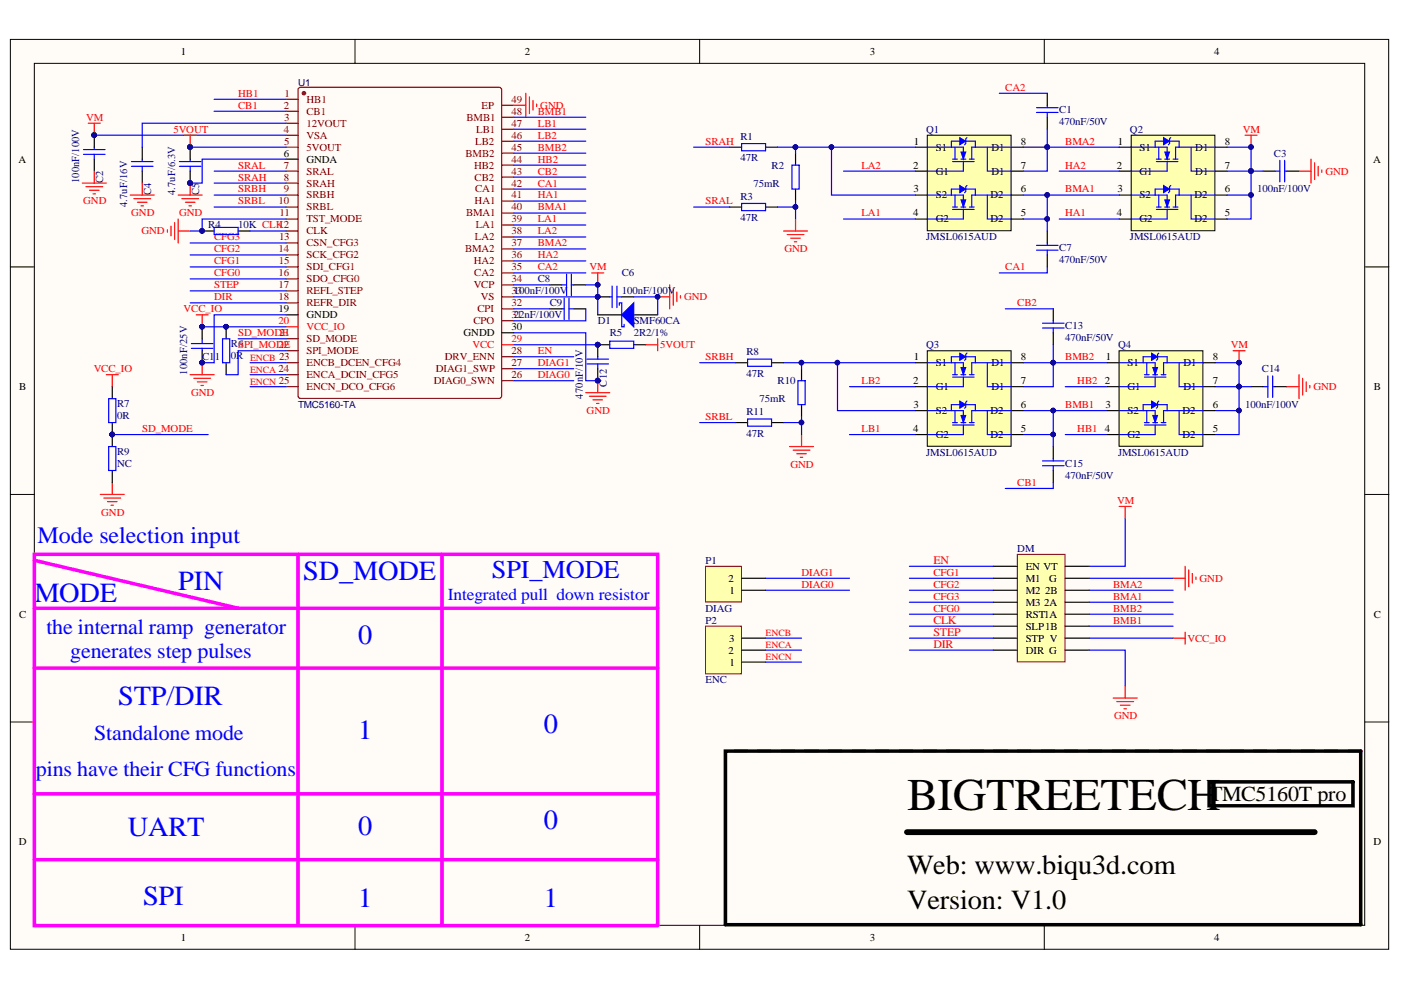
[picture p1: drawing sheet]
<svg xmlns="http://www.w3.org/2000/svg" width="297mm" height="210mm" viewBox="0 0 297 210" stroke-linecap="round" stroke-linejoin="round" font-family="sans-serif">
<g fill="#fffcf8" stroke="#000" stroke-width=".21">
<path d="M2.2 8.4h292.2v192.9h-292.2z"/>
<path d="M7.3 13.4h282v182.8h-282z"/>
</g>
<path d="M75.3 8.4v5M148.3 8.4v5M221.4 8.4v5M2.2 56.6h5.1M289.4 56.6h5.1M2.2 104.8h5.1M289.4 104.8h5.1M2.2 153.1h5.1M289.4 153.1h5.1M75.3 196.2v5.1M148.3 196.2v5.1M221.4 196.2v5.1" fill="none" stroke="#000" stroke-width=".21"/>
<g fill="none" stroke="#00f" stroke-width=".25">
<path d="M211.9 19.8h10.1M17.7 32.7h4.6M17.7 31.7h4.6M20 31.2v.5M20 32.7v1M20 28.7h40.7M27.9 35.3h4.5M27.9 34.3h4.5M30.2 33.7v.6M30.2 35.3v1M38 35.3h4.6M38 34.3h4.6"/>
<path d="M40.3 33.7v.6M40.3 35.3v1M40.3 31.2h20.4M45.4 23.6h15.3M45.4 21h15.3M45.4 38.8h15.3M45.4 36.3h15.3M60.7 26.1h-30.5v5.1M60.7 33.7h-17.8v5.1h-2.6M108.9 37.6h15.3M108.9 35h15.3M108.9 32.5h15.3"/>
<path d="M108.9 29.9h15.3M108.9 27.4h15.3M108.9 24.9h15.3M147.1 31.2h7.6M157.2 30.4h5.1v1.6h-5.1zM164.9 31.2h3.8v1.3M167.9 35h1.5v5.1h-1.5zM168.7 31.2h7.6M178.8 36.3h15.3M194.1 31.2h-17.8v10.2h17.8M219.8 23.8h4.5M219.8 22.8h4.5"/>
<path d="M222 31.2v5.1h-5M222 27.4v3.8h15.3M222 22.3v.5M222 23.8v1.1M224.6 36.3h12.7M260.2 31.2h5.1v5.1h-5.1M267.8 36.3h-2.5v5.1h-5.1M270.3 36.3h1M271.3 34v4.6M272.4 36.3h.5M272.4 34v4.6M40.3 56.6h20.4"/>
<path d="M40.3 59.1h20.4M40.3 51.5h20.4M40.3 54.1h20.4M45.4 48.2h5.1v1.5h-5.1zM45.4 43.9h15.3M45.4 41.4h15.3M53 49h7.7M60.7 46.4h-17.8v2.6h-2.6M108.9 57.9h15.3M108.9 55.3h15.3M108.9 52.8h15.3M108.9 50.2h15.3"/>
<path d="M108.9 47.7h15.3M108.9 45.2h15.3M108.9 42.6h15.3M108.9 40.1h15.3M120.1 58.1v4.6M121.1 58.1v4.6M147.1 43.9h7.6M157.2 43.1h5.1v1.6h-5.1zM164.9 43.9h3.8M168.7 42.6v3.8M178.8 46.4h15.3M217 41.4h20.3"/>
<path d="M217 46.4h5M219.8 53h4.5M219.8 52h4.5M222 56.6v1.3h-10.1M222 41.4v7.6M222 51.5v.5M222 53v1.1M224.6 46.4h12.7M265.3 41.4v5h-5.1M40.3 61.7h20.4M40.3 64.2h20.4M40.6 72.8h4.6"/>
<path d="M40.6 73.9h4.6M42.9 69.3h17.8M42.9 71.8v1M42.9 73.9v.5M47.2 71.8h1.5v5.1h-1.5zM50.5 71.8h10.2M60.7 66.8h-15.3v10.1h-2.5M60.7 74.4h-10.2v5h-2.6M108.9 70.6h15.3v10.1h2.5M108.9 60.4h7.7M108.9 65.5h7.7M108.9 73.1h17.8"/>
<path d="M108.9 75.6h12.8M108.9 78.2h12.8M119.1 60.4h1M119.1 65.5h.5M119.6 63.2v4.6M120.6 63.2v4.6M120.6 65.5h1.1M121.1 60.4h.6M124.2 60.4h2.5v2.5h-17.8M124.2 65.5v2.5h-15.3M124.4 77.2h4.6M124.4 76.1h4.6"/>
<path d="M126.7 62.9v3.9M126.7 75.6v.5M126.7 77.2v1M129.3 72.3h5.1v1.6h-5.1zM129.3 62.9h.5M129.8 60.7v4.5M130.8 60.7v4.5M130.8 62.9h1M148.3 76.9h7.7M158.5 76.1h5.1v1.6h-5.1zM166.1 76.9h3.8v1.3M169.9 76.9h7.7"/>
<path d="M194.1 76.9h-16.5v10.2h16.5M213.1 65.5h10.2M217 76.9h6.3v5.1h-6.3M221 69.5h4.6M221 68.5h4.6M223.3 73.1v3.8h11.5M223.3 68v.5M223.3 69.5v1.1M257.6 76.9h5.1v5.1h-5.1M268.8 79.7v4.6M269.8 79.7v4.6M23.8 92.1h20.3"/>
<path d="M148.3 89.6h7.7M158.5 88.8h5.1v1.6h-5.1zM166.1 89.6h3.8M169.2 80.7h1.5v5.1h-1.5zM180.1 92.1h14M180.1 82h14M217 87.1h17.8M217 92.1h6.3M221 98.7h4.6M221 97.7h4.6M223.3 87.1v7.6M223.3 97.2v.5"/>
<path d="M223.3 98.7v1.1M225.9 92.1h8.9M225.9 82h8.9M262.7 87.1v5h-5.1M265.3 82h-2.6v5.1h-5.1M267.8 82h1M269.8 82h.5M223.3 102.3v1.3h-10.2"/>
</g>
<g fill="#000080" stroke="#000080" stroke-width=".21">
<circle cx="23.8" cy="92.1" r=".48"/>
<circle cx="42.8" cy="69.3" r=".48"/>
<circle cx="42.8" cy="76.9" r=".48"/>
<circle cx="20" cy="28.6" r=".48"/>
<circle cx="40.3" cy="38.8" r=".49"/>
<circle cx="40.3" cy="31.2" r=".49"/>
<circle cx="126.7" cy="73.1" r=".48"/>
<circle cx="126.7" cy="80.7" r=".48"/>
<circle cx="139.4" cy="62.9" r=".48"/>
<circle cx="126.7" cy="60.4" r=".48"/>
<circle cx="47.9" cy="69.3" r=".48"/>
<circle cx="126.7" cy="62.9" r=".48"/>
<circle cx="42.8" cy="49" r=".48"/>
<circle cx="265.2" cy="31.2" r=".48"/>
<circle cx="265.2" cy="36.3" r=".48"/>
<circle cx="168.6" cy="31.2" r=".49"/>
<circle cx="168.6" cy="43.9" r=".49"/>
<circle cx="176.3" cy="31.2" r=".48"/>
<circle cx="265.2" cy="41.3" r=".48"/>
<circle cx="222" cy="31.2" r=".48"/>
<circle cx="222" cy="46.4" r=".48"/>
<circle cx="222" cy="41.3" r=".48"/>
<circle cx="262.7" cy="76.9" r=".48"/>
<circle cx="262.7" cy="82" r=".48"/>
<circle cx="262.7" cy="87" r=".48"/>
<circle cx="223.3" cy="76.9" r=".48"/>
<circle cx="169.9" cy="76.9" r=".48"/>
<circle cx="169.9" cy="89.6" r=".48"/>
<circle cx="177.5" cy="76.9" r=".48"/>
<circle cx="223.3" cy="92.1" r=".48"/>
<circle cx="223.3" cy="87" r=".48"/>
</g>
<g fill="none" stroke="#f00" stroke-width=".25">
<path d="M111.5 19.8v5.1M17.4 38.8h5.1M18.2 39.6h3.6M20 36.3v2.5M30.2 38.8v2.6M39.1 28.7h2.5M40.3 28.7v2.5M40.3 38.8v2.6M108.9 22.3h2.6M112.2 20.5v3.6M113 21.3v2M113.8 22.1v.5"/>
<path d="M264 28.7h2.5M265.3 28.7v2.5M275.4 36.3h2.6M278 33.7v5.1M278.7 34.5v3.6M279.5 35.3v2M280.2 36v.5M19 40.3h2M19.7 41.1h.5M27.6 41.4h5.1M28.4 42.1h3.5M29.1 42.9h2.1"/>
<path d="M29.9 43.6h.5M35.5 48.7v.5M36.3 48v2M37 47.2v3.6M37.8 41.4h5.1M37.8 46.4v5.1M37.8 49h2.5M38.5 42.1h3.6M39.3 42.9h2M40.1 43.6h.5M125.5 57.9h2.5M126.7 57.9v2.5"/>
<path d="M166.1 49h5.1M166.9 49.7h3.6M167.7 50.5h2M168.4 51.3h.5M168.7 46.4v2.6M22.5 79.4h2.6M23.8 79.4v2.6M40.3 79.4h5.1M41.6 66.8h2.5M42.9 66.8v2.5M42.9 76.9v2.5M60.7 69.3h2.5"/>
<path d="M106.4 73.1h2.5M136.9 73.1h2.5M139.4 62.9h2.6M139.4 71.8v2.6M142 60.4v5.1M142.7 61.2v3.5M143.5 61.9v2.1M144.3 62.7v.5M261.4 74.4h2.6M262.7 74.4v2.5M275.4 79.4v5.1M41.1 80.2h3.5"/>
<path d="M41.8 81h2.1M42.6 81.7h.5M124.2 83.3h5.1M125 84h3.5M125.7 84.8h2.1M126.5 85.5h.5M126.7 80.7v2.6M167.4 94.7h5.1M168.2 95.4h3.5M168.9 96.2h2.1M169.7 97h.5M169.9 92.1v2.6"/>
<path d="M272.9 82h2.5M276.2 80.2v3.6M276.9 81v2M277.7 81.7v.5M21.3 104.8h5M22 105.6h3.6M22.8 106.4h2M23.5 107.1h.6M23.8 102.3v2.5"/>
</g>
<g fill="none" stroke="#800" stroke-width=".25">
<path d="M63.3 18.8l.4-.3h42.1l.5 .3 .1 65.2-.3 .4-42.4 .1-.4-.3zM60.7 21h2.5M60.7 23.6h2.5M60.7 26.1h2.5M60.7 28.7h2.5M60.7 31.2h2.5M60.7 36.3h2.5M60.7 38.8h2.5M106.4 37.6h2.5M106.4 35h2.5M106.4 32.5h2.5M106.4 29.9h2.5"/>
<path d="M106.4 27.4h2.5M106.4 24.9h2.5M106.4 22.3h2.5M60.7 41.4h2.5M60.7 43.9h2.5M60.7 46.4h2.5M60.7 49h2.5M60.7 51.5h2.5M60.7 54.1h2.5M60.7 56.6h2.5M60.7 59.1h2.5M106.4 57.9h2.5"/>
<path d="M106.4 55.3h2.5M106.4 52.8h2.5M106.4 50.2h2.5M106.4 47.7h2.5M106.4 45.2h2.5M106.4 42.6h2.5M106.4 40.1h2.5M60.7 61.7h2.5M60.7 64.2h2.5M60.7 71.8h2.5M60.7 74.4h2.5M60.7 76.9h2.5"/>
<path d="M60.7 79.4h2.5M106.4 78.2h2.5M106.4 75.6h2.5M106.4 68h2.5M106.4 65.5h2.5M106.4 62.9h2.5M106.4 60.4h2.5M60.7 82h2.5M106.4 80.7h2.5"/>
</g>
<circle cx="64.4" cy="19.8" r=".36" fill="#800" stroke="#800" stroke-width=".25"/>
<g fill="none" stroke="#000" stroke-width=".25">
<path d="M222 19.8v2.5M20 28.7v2.5M20 33.7v2.6M30.2 31.2v2.5M30.2 36.3v2.5M40.3 31.2v2.5M40.3 36.3v2.5M60.7 33.7h2.5M154.7 31.2h2.5M162.3 31.2h2.6M168.7 32.5v2.5M222 24.9v2.5"/>
<path d="M267.8 36.3h2.5M272.9 36.3h2.5M42.9 49h2.5M50.5 49h2.5M154.7 43.9h2.5M162.3 43.9h2.6M168.7 40.1v2.5M222 49v2.5M222 54.1v2.5M42.9 69.3v2.5M42.9 74.4v2.5M47.9 69.3v2.5"/>
<path d="M47.9 76.9v2.5M60.7 66.8h2.5M106.4 70.6h2.5M116.6 60.4h2.5M116.6 65.5h2.5M121.7 60.4h2.5M121.7 65.5h2.5M126.7 78.2v2.5M126.7 62.9h2.6M129.3 73.1h-2.6v2.5M131.8 62.9h2.6M134.4 73.1h2.5"/>
<path d="M156 76.9h2.5M163.6 76.9h2.5M169.9 78.2v2.5M223.3 65.5v2.5M223.3 70.6v2.5M156 89.6h2.5M163.6 89.6h2.5M169.9 85.8v2.5M223.3 94.7v2.5M223.3 99.8v2.5M265.3 82h2.5M270.3 82h2.6"/>
</g>
<path d="M288.5 159.2h-134.7" fill="none" stroke="#f0f" stroke-width=".75" stroke-dasharray="2.5 2.5"/>
<path d="M153.8 159.2h134.7v36.9h-134.7zM256.4 165.8h30.5v5h-30.5z" fill="none" stroke="#000" stroke-width=".75"/>
<path d="M192.3 176.4h86.4" fill="none" stroke="#000" stroke-width="1.3"/>
<path d="M217 31.2h5M169.9 88.3v3.8" fill="none" stroke="#000080" stroke-width=".25"/>
<path d="M196.6 28.7h17.8v20.2h-17.8z" fill="#ffffb0" stroke="#000" stroke-width=".21"/>
<path d="M194.1 31.2h2.5M194.1 36.3h2.5M214.4 31.2h2.6M214.4 36.3h2.6M194.1 41.4h2.5M194.1 46.4h2.5M214.4 41.4h2.6M214.4 46.4h2.6" fill="none" stroke="#000" stroke-width=".25"/>
<path d="M201.7 31.2h2.6v2.5M202 34.3h4.5M202 33.7h1M202.5 31.2v2.5M203.7 33.7h1.1M204.3 34.3v2M205.5 33.7h1M206 31.2v2.5" fill="none" stroke="#00f" stroke-width=".25"/>
<path d="M203.7 32.2h1.1l-.5 1.5z" fill="#00f"/>
<path d="M203.7 32.2h1.1l-.5 1.5z" fill="none" stroke="#00f" stroke-width=".21"/>
<path d="M203.5 29.9h-1.8v1.3M204.8 29.9h2v1.3h-.8" fill="none" stroke="#00f" stroke-width=".25"/>
<path d="M203.5 29.2l1.3 .7-1.3 .8z" fill="#00f"/>
<path d="M203.5 29.2l1.3 .7-1.3 .8z" fill="none" stroke="#00f" stroke-width=".21"/>
<g fill="none" stroke="#00f" stroke-width=".25">
<path d="M196.6 31.2h5.1M196.6 36.3h7.7M205 29.2l-.2 .2v1l-.3 .3M206.8 31.2h7.6M209.3 31.2v5.1h5.1M201.7 41.4h2.6v2.5M202 44.4h4.5M202 43.9h1M202.5 41.4v2.5M203.7 43.9h1.1M204.3 44.4v2M205.5 43.9h1"/>
<path d="M206 41.4v2.5"/>
</g>
<path d="M203.7 42.4h1.1l-.5 1.5z" fill="#00f"/>
<path d="M203.7 42.4h1.1l-.5 1.5z" fill="none" stroke="#00f" stroke-width=".21"/>
<path d="M203.5 40.1h-1.8v1.3M204.8 40.1h2v1.3h-.8" fill="none" stroke="#00f" stroke-width=".25"/>
<path d="M203.5 39.3l1.3 .8-1.3 .8z" fill="#00f"/>
<path d="M203.5 39.3l1.3 .8-1.3 .8z" fill="none" stroke="#00f" stroke-width=".21"/>
<path d="M205 39.3l-.2 .3v1l-.3 .3M196.6 41.4h5.1M196.6 46.4h7.7M206.8 41.4h7.6M209.3 41.4v5h5.1" fill="none" stroke="#00f" stroke-width=".25"/>
<path d="M239.8 28.7h17.8v20.2h-17.8z" fill="#ffffb0" stroke="#000" stroke-width=".21"/>
<path d="M237.3 31.2h2.5M237.3 36.3h2.5M257.6 31.2h2.6M257.6 36.3h2.6M237.3 41.4h2.5M237.3 46.4h2.5M257.6 41.4h2.6M257.6 46.4h2.6" fill="none" stroke="#000" stroke-width=".25"/>
<path d="M244.9 31.2h2.6v2.5M245.2 34.3h4.5M245.2 33.7h1M245.7 31.2v2.5M247 33.7h1M247.5 34.3v2M248.7 33.7h1M249.2 31.2v2.5" fill="none" stroke="#00f" stroke-width=".25"/>
<path d="M247 32.2h1l-.5 1.5z" fill="#00f"/>
<path d="M247 32.2h1l-.5 1.5z" fill="none" stroke="#00f" stroke-width=".21"/>
<path d="M246.7 29.9h-1.8v1.3M248 29.9h2v1.3h-.8" fill="none" stroke="#00f" stroke-width=".25"/>
<path d="M246.7 29.2l1.3 .7-1.3 .8z" fill="#00f"/>
<path d="M246.7 29.2l1.3 .7-1.3 .8z" fill="none" stroke="#00f" stroke-width=".21"/>
<g fill="none" stroke="#00f" stroke-width=".25">
<path d="M239.8 31.2h5.1M239.8 36.3h7.7M248.2 29.2l-.2 .2v1l-.3 .3M250 31.2h7.6M252.5 31.2v5.1h5.1M244.9 41.4h2.6v2.5M245.2 44.4h4.5M245.2 43.9h1M245.7 41.4v2.5M247 43.9h1M247.5 44.4v2M248.7 43.9h1"/>
<path d="M249.2 41.4v2.5"/>
</g>
<path d="M247 42.4h1l-.5 1.5z" fill="#00f"/>
<path d="M247 42.4h1l-.5 1.5z" fill="none" stroke="#00f" stroke-width=".21"/>
<path d="M246.7 40.1h-1.8v1.3M248 40.1h2v1.3h-.8" fill="none" stroke="#00f" stroke-width=".25"/>
<path d="M246.7 39.3l1.3 .8-1.3 .8z" fill="#00f"/>
<path d="M246.7 39.3l1.3 .8-1.3 .8z" fill="none" stroke="#00f" stroke-width=".21"/>
<path d="M248.2 39.3l-.2 .3v1l-.3 .3M239.8 41.4h5.1M239.8 46.4h7.7M250 41.4h7.6M252.5 41.4v5h5.1" fill="none" stroke="#00f" stroke-width=".25"/>
<path d="M196.6 74.4h17.8v20.2h-17.8z" fill="#ffffb0" stroke="#000" stroke-width=".21"/>
<path d="M194.1 76.9h2.5M214.4 76.9h2.6M194.1 82h2.5M194.1 87.1h2.5M194.1 92.1h2.5M214.4 82h2.6M214.4 87.1h2.6M214.4 92.1h2.6" fill="none" stroke="#000" stroke-width=".25"/>
<path d="M201.7 76.9h2.6v2.5M202 80h4.5M202 79.4h1M202.5 76.9v2.5M203.7 79.4h1.1M204.3 80v2M205.5 79.4h1M206 76.9v2.5" fill="none" stroke="#00f" stroke-width=".25"/>
<path d="M203.7 77.9h1.1l-.5 1.5z" fill="#00f"/>
<path d="M203.7 77.9h1.1l-.5 1.5z" fill="none" stroke="#00f" stroke-width=".21"/>
<path d="M203.5 75.6h-1.8v1.3M204.8 75.6h2v1.3h-.8" fill="none" stroke="#00f" stroke-width=".25"/>
<path d="M203.5 74.9l1.3 .7-1.3 .8z" fill="#00f"/>
<path d="M203.5 74.9l1.3 .7-1.3 .8z" fill="none" stroke="#00f" stroke-width=".21"/>
<g fill="none" stroke="#00f" stroke-width=".25">
<path d="M196.6 76.9h5.1M205 74.9l-.2 .2v1l-.3 .3M206.8 76.9h7.6M209.3 76.9v5.1h5.1M196.6 82h7.7M201.7 87.1h2.6v2.5M202 90.1h4.5M202 89.6h1M202.5 87.1v2.5M203.7 89.6h1.1M204.3 90.1v2M205.5 89.6h1"/>
<path d="M206 87.1v2.5"/>
</g>
<path d="M203.7 88.1h1.1l-.5 1.5z" fill="#00f"/>
<path d="M203.7 88.1h1.1l-.5 1.5z" fill="none" stroke="#00f" stroke-width=".21"/>
<path d="M203.5 85.8h-1.8v1.3M204.8 85.8h2v1.3h-.8" fill="none" stroke="#00f" stroke-width=".25"/>
<path d="M203.5 85l1.3 .8-1.3 .8z" fill="#00f"/>
<path d="M203.5 85l1.3 .8-1.3 .8z" fill="none" stroke="#00f" stroke-width=".21"/>
<path d="M196.6 87.1h5.1M196.6 92.1h7.7M205 85l-.2 .3v1l-.3 .3M206.8 87.1h7.6M209.3 87.1v5h5.1" fill="none" stroke="#00f" stroke-width=".25"/>
<path d="M237.3 74.4h17.7v20.2h-17.7z" fill="#ffffb0" stroke="#000" stroke-width=".21"/>
<path d="M234.8 76.9h2.5M255.1 76.9h2.5M234.8 82h2.5M234.8 87.1h2.5M234.8 92.1h2.5M255.1 82h2.5M255.1 87.1h2.5M255.1 92.1h2.5" fill="none" stroke="#000" stroke-width=".25"/>
<path d="M242.4 76.9h2.5v2.5M242.6 80h4.6M242.6 79.4h1M243.1 76.9v2.5M244.4 79.4h1M244.9 80v2M246.2 79.4h1M246.7 76.9v2.5" fill="none" stroke="#00f" stroke-width=".25"/>
<path d="M244.4 77.9h1l-.5 1.5z" fill="#00f"/>
<path d="M244.4 77.9h1l-.5 1.5z" fill="none" stroke="#00f" stroke-width=".21"/>
<path d="M244.2 75.6h-1.8v1.3M245.4 75.6h2.1v1.3h-.8" fill="none" stroke="#00f" stroke-width=".25"/>
<path d="M244.2 74.9l1.2 .7-1.2 .8z" fill="#00f"/>
<path d="M244.2 74.9l1.2 .7-1.2 .8z" fill="none" stroke="#00f" stroke-width=".21"/>
<g fill="none" stroke="#00f" stroke-width=".25">
<path d="M237.3 76.9h5.1M245.7 74.9l-.3 .2v1l-.2 .3M247.5 76.9h7.6M250 76.9v5.1h5.1M237.3 82h7.6M242.4 87.1h2.5v2.5M242.6 90.1h4.6M242.6 89.6h1M243.1 87.1v2.5M244.4 89.6h1M244.9 90.1v2M246.2 89.6h1"/>
<path d="M246.7 87.1v2.5"/>
</g>
<path d="M244.4 88.1h1l-.5 1.5z" fill="#00f"/>
<path d="M244.4 88.1h1l-.5 1.5z" fill="none" stroke="#00f" stroke-width=".21"/>
<path d="M244.2 85.8h-1.8v1.3M245.4 85.8h2.1v1.3h-.8" fill="none" stroke="#00f" stroke-width=".25"/>
<path d="M244.2 85l1.2 .8-1.2 .8z" fill="#00f"/>
<path d="M244.2 85l1.2 .8-1.2 .8z" fill="none" stroke="#00f" stroke-width=".21"/>
<path d="M23 84.5h1.6v5.1h-1.6zM23 94.7h1.6v5.1h-1.6zM237.3 87.1h5.1M237.3 92.1h7.6M245.7 85l-.3 .3v1l-.2 .3M247.5 87.1h7.6M250 87.1v5h5.1" fill="none" stroke="#00f" stroke-width=".25"/>
<path d="M7.3 117.5h132.1v78.7h-132.1zM7.3 118.8l43.2 10.2M63.2 117.5v78.7M93.7 117.5v78.7M7.3 129h132.1M7.3 141.7h132.1M7.3 168.3h132.1M7.3 182.3h132.1" fill="none" stroke="#f0f" stroke-width=".75"/>
<path d="M18.7 26.1h2.6M20 26.1v2.6" fill="none" stroke="#f00" stroke-width=".25"/>
<g fill="#000080" stroke="#000080" stroke-width=".21">
<circle cx="20" cy="28.6" r=".48"/>
<circle cx="23.8" cy="92.1" r=".48"/>
</g>
<path d="M23.8 82v2.5M23.8 89.6v5.1M23.8 99.8v2.5" fill="none" stroke="#000" stroke-width=".25"/>
<path d="M215.7 117.5h10.1v22.8h-10.1z" fill="#ffffb0" stroke="#800000" stroke-width=".21"/>
<g fill="none" stroke="#000" stroke-width=".25">
<path d="M210.6 120.1h5.1M210.6 122.6h5.1M210.6 125.1h5.1M210.6 127.7h5.1M210.6 130.2h5.1M210.6 132.8h5.1M210.6 135.3h5.1M210.6 137.8h5.1M225.9 120.1h5M225.9 122.6h5M225.9 125.1h5M225.9 127.7h5"/>
<path d="M225.9 130.2h5M225.9 132.8h5M225.9 135.3h5M225.9 137.8h5"/>
</g>
<g fill="none" stroke="#00f" stroke-width=".25">
<path d="M238.6 109.9v10.2h-7.7M192.8 120.1h17.8M192.8 122.6h17.8M192.8 125.1h17.8M192.8 127.7h17.8M192.8 130.2h17.8M192.8 132.8h17.8M192.8 135.3h17.8M192.8 137.8h17.8M230.9 137.8h7.7v7.7M230.9 122.6h17.8M230.9 125.1h17.8"/>
<path d="M230.9 127.7h17.8M230.9 130.2h17.8M230.9 132.8h17.8M230.9 135.3h17.8"/>
</g>
<g fill="none" stroke="#f00" stroke-width=".25">
<path d="M237.3 107.4h2.5M238.6 107.4v2.5M248.7 122.6h2.6M248.7 135.3h2.6M251.3 120.1v5M251.3 134v2.6M252 120.8v3.6M252.8 121.6v2M253.6 122.4v.5M236 148h5.1M236.8 148.8h3.5M237.5 149.5h2.1"/>
<path d="M238.3 150.3h.5M238.6 145.5v2.5"/>
</g>
<path d="M149.6 120.1h7.6v7.5h-7.6z" fill="#ffffb0" stroke="#800000" stroke-width=".21"/>
<path d="M126.7 66.8h5.1M134.4 66.8h5M157.2 125.1h5.1M157.2 122.6h5.1" fill="none" stroke="#000" stroke-width=".25"/>
<path d="M108.9 80.7h12.8M162.3 122.6h17.8M162.3 125.1h17.8" fill="none" stroke="#00f" stroke-width=".25"/>
<path d="M131.8 66.8l2.6-2.6v5.1z" fill="#00f"/>
<path d="M131.3 64.7v-.5h.5v5.1h.5v-.5M131.8 66.8l2.6-2.6v5.1zM134.4 62.9h5v3.9" fill="none" stroke="#00f" stroke-width=".25"/>
<circle cx="139.4" cy="62.9" r=".48" fill="#000080" stroke="#000080" stroke-width=".21"/>
<path d="M149.6 132.8h7.6v10.1h-7.6z" fill="#ffffb0" stroke="#800000" stroke-width=".21"/>
<path d="M157.2 137.8h5.1M157.2 135.3h5.1M157.2 140.4h5.1" fill="none" stroke="#000" stroke-width=".25"/>
<path d="M53 76.9h7.7M53 79.4h7.7M53 82h7.7M162.3 135.3h7.6M162.3 137.8h7.6M162.3 140.4h7.6" fill="none" stroke="#00f" stroke-width=".25"/>
<text font-size="9.6" x="192.3" y="171.8">BIGTREETECH</text>
<g font-size="5.9" fill="#00f">
<text x="37.8" y="125">PIN</text>
<text x="64.3" y="122.9">SD_MODE</text>
<text x="7.3" y="127.6">MODE</text>
<text x="75.9" y="136.5">0</text>
<text x="25.1" y="149.5">STP/DIR</text>
<text x="115.3" y="155.5">0</text>
<text x="75.9" y="156.8">1</text>
<text x="27.1" y="177.3">UART</text>
<text x="75.9" y="177.1">0</text>
<text x="115.3" y="175.8">0</text>
<text x="30.3" y="191.8">SPI</text>
<text x="75.9" y="192.3">1</text>
<text x="115.3" y="192.3">1</text>
</g>
<g font-size="5.9">
<text x="192.3" y="185.2">Web: www.biqu3d.com</text>
<text x="192.3" y="192.8">Version: V1.0</text>
</g>
<text font-size="5.4" fill="#00f" x="104.3" y="122.6">SPI_MODE</text>
<text font-size="5" fill="#00f" x="8" y="115.1">Mode selection input</text>
<g font-size="4.5" fill="#00f">
<text x="9.8" y="134.4">the internal ramp generator</text>
<text x="14.9" y="139.5">generates step pulses</text>
<text x="20" y="157">Standalone mode</text>
<text x="7.6" y="164.6">pins have their CFG functions</text>
</g>
<text font-size="4.5" x="256.4" y="169.9">TMC5160T pro</text>
<text font-size="3.6" fill="#00f" x="94.9" y="127.2">Integrated pull down resistor</text>
<g font-size="2.5" fill="#f00">
<text x="197.9" y="119.5">EN</text>
<text x="197.9" y="137.3">DIR</text>
<text x="197.9" y="134.8">STEP</text>
<text x="197.9" y="132.2">CLK</text>
</g>
<g font-size="2.3" fill="#000080">
<text x="16.8" y="38.8" transform="rotate(-90 16.8 38.8)">100nF/100V</text>
<text x="21.9" y="38.8" transform="rotate(-90 21.9 38.8)">C2</text>
<text x="32.1" y="41.4" transform="rotate(-90 32.1 41.4)">C4</text>
<text x="37.1" y="41.4" transform="rotate(-90 37.1 41.4)">4.7uF/6.3V</text>
<text x="42.2" y="41.4" transform="rotate(-90 42.2 41.4)">C5</text>
<text x="27" y="43.9" transform="rotate(-90 27 43.9)">4.7uF/16V</text>
<text x="39.7" y="79.4" transform="rotate(-90 39.7 79.4)">100nF/25V</text>
<text x="128.6" y="82" transform="rotate(-90 128.6 82)">C12</text>
<text x="123.5" y="84.5" transform="rotate(-90 123.5 84.5)">470nF/10V</text>
</g>
<g font-size="2.2">
<text x="38.3" y="11.6">1</text>
<text x="111.3" y="11.6">2</text>
<text x="184.5" y="11.6">3</text>
<text x="257.4" y="11.6">4</text>
<text x="4" y="34.5">A</text>
<text x="60.1" y="33.2">6</text>
<text x="65" y="34.5">GNDA</text>
<text x="193.6" y="35.7">2</text>
<text x="193.8" y="30.7">1</text>
<text x="198.4" y="31.9">S1</text>
<text x="210.2" y="31.9">D1</text>
<text x="216.5" y="35.7">7</text>
<text x="216.5" y="30.7">8</text>
<text x="236.8" y="35.7">2</text>
<text x="237" y="30.7">1</text>
<text x="241.6" y="31.9">S1</text>
<text x="253.4" y="31.9">D1</text>
<text x="259.7" y="35.7">7</text>
<text x="259.7" y="30.7">8</text>
<text x="291.1" y="34.5">A</text>
<text x="193.7" y="40.8">3</text>
<text x="198.4" y="37">G1</text>
<text x="210.2" y="37">D1</text>
<text x="216.5" y="40.8">6</text>
<text x="236.9" y="40.8">3</text>
<text x="241.6" y="37">G1</text>
<text x="253.4" y="37">D1</text>
<text x="259.7" y="40.8">6</text>
<text x="193.6" y="45.9">4</text>
<text x="198.4" y="42.1">S2</text>
<text x="198.4" y="47.2">G2</text>
<text x="210" y="47.2">D2</text>
<text x="210" y="42.1">D2</text>
<text x="216.5" y="45.9">5</text>
<text x="236.8" y="45.9">4</text>
<text x="241.6" y="42.1">S2</text>
<text x="241.6" y="47.2">G2</text>
<text x="253.2" y="47.2">D2</text>
<text x="253.2" y="42.1">D2</text>
<text x="259.7" y="45.9">5</text>
<text x="59" y="66.2">19</text>
<text x="65" y="67.5">GNDD</text>
<text x="98.3" y="71.3">GNDD</text>
<text x="108.4" y="70">30</text>
<text x="193.8" y="76.4">1</text>
<text x="198.4" y="77.6">S1</text>
<text x="210.2" y="77.6">D1</text>
<text x="216.5" y="76.4">8</text>
<text x="234.4" y="76.4">1</text>
<text x="239.1" y="77.6">S1</text>
<text x="250.9" y="77.6">D1</text>
<text x="257.1" y="76.4">8</text>
<text x="4.1" y="82.7">B</text>
<text x="193.6" y="81.4">2</text>
<text x="198.4" y="82.7">G1</text>
<text x="210.2" y="82.7">D1</text>
<text x="216.5" y="81.4">7</text>
<text x="234.2" y="81.4">2</text>
<text x="239.1" y="82.7">G1</text>
<text x="250.9" y="82.7">D1</text>
<text x="257.1" y="81.4">7</text>
<text x="291.3" y="82.7">B</text>
<text x="193.7" y="86.5">3</text>
<text x="198.4" y="87.8">S2</text>
<text x="210" y="87.8">D2</text>
<text x="216.5" y="86.5">6</text>
<text x="234.4" y="86.5">3</text>
<text x="239.1" y="87.8">S2</text>
<text x="250.7" y="87.8">D2</text>
<text x="257.1" y="86.5">6</text>
<text x="193.6" y="91.6">4</text>
<text x="198.4" y="92.9">G2</text>
<text x="210" y="92.9">D2</text>
<text x="216.5" y="91.6">5</text>
<text x="234.2" y="91.6">4</text>
<text x="239.1" y="92.9">G2</text>
<text x="250.7" y="92.9">D2</text>
<text x="257.1" y="91.6">5</text>
<text x="154.4" y="123.3">2</text>
<text x="154.6" y="125.9">1</text>
<text x="217.5" y="120.8">EN VT</text>
<text x="217.5" y="123.3">M1</text>
<text x="217.5" y="125.9">M2</text>
<text x="221.6" y="125.9">2B</text>
<text x="222.5" y="123.3">G</text>
<text x="4.1" y="130.9">C</text>
<text x="217.5" y="128.4">M3</text>
<text x="217.5" y="130.9">RST1A</text>
<text x="221.4" y="128.4">2A</text>
<text x="291.3" y="130.9">C</text>
<text x="154.6" y="136">3</text>
<text x="217.5" y="133.5">SLP1B</text>
<text x="217.5" y="136">STP V</text>
<text x="154.4" y="138.6">2</text>
<text x="154.6" y="141.1">1</text>
<text x="217.5" y="138.6">DIR G</text>
<text x="4" y="179.2">D</text>
<text x="291.2" y="179.2">D</text>
<text x="38.3" y="199.5">1</text>
<text x="111.3" y="199.5">2</text>
<text x="184.5" y="199.5">3</text>
<text x="257.4" y="199.5">4</text>
</g>
<g font-size="2.2" fill="#f00">
<text x="50.5" y="23">CB1</text>
<text x="50.5" y="20.5">HB1</text>
<text x="114.5" y="23">GND</text>
<text x="213.1" y="19.2">CA2</text>
<text x="18.3" y="25.6">VM</text>
<text x="36.8" y="28.1">5VOUT</text>
<text x="114" y="24.3">BMB1</text>
<text x="114" y="26.8">LB1</text>
<text x="114" y="29.4">LB2</text>
<text x="263.5" y="28.1">VM</text>
<text x="50.5" y="35.7">SRAL</text>
<text x="114" y="34.5">HB2</text>
<text x="114" y="31.9">BMB2</text>
<text x="149.6" y="30.7">SRAH</text>
<text x="182.6" y="35.7">LA2</text>
<text x="225.9" y="35.7">HA2</text>
<text x="225.9" y="30.7">BMA2</text>
<text x="50.5" y="40.8">SRBH</text>
<text x="50.5" y="38.3">SRAH</text>
<text x="114" y="37">CB2</text>
<text x="114" y="39.5">CA1</text>
<text x="225.9" y="40.8">BMA1</text>
<text x="281" y="37">GND</text>
<text x="17.6" y="43.4">GND</text>
<text x="27.8" y="45.9">GND</text>
<text x="38" y="45.9">GND</text>
<text x="50.5" y="43.4">SRBL</text>
<text x="114" y="42.1">HA1</text>
<text x="114" y="44.6">BMA1</text>
<text x="114" y="47.2">LA1</text>
<text x="149.6" y="43.4">SRAL</text>
<text x="182.6" y="45.9">LA1</text>
<text x="225.9" y="45.9">HA1</text>
<text x="30" y="49.7">GND</text>
<text x="45.4" y="53.5">CFG2</text>
<text x="45.4" y="51">CFG3</text>
<text x="114" y="52.2">BMA2</text>
<text x="114" y="49.7">LA2</text>
<text x="166.3" y="53.5">GND</text>
<text x="45.4" y="56">CFG1</text>
<text x="45.4" y="58.6">CFG0</text>
<text x="114" y="57.3">CA2</text>
<text x="114" y="54.8">HA2</text>
<text x="125" y="57.3">VM</text>
<text x="213.1" y="57.3">CA1</text>
<text x="45.4" y="61.1">STEP</text>
<text x="45.4" y="63.7">DIR</text>
<text x="145" y="63.7">GND</text>
<text x="215.7" y="64.9">CB2</text>
<text x="38.9" y="66.2">VCC_IO</text>
<text x="50.5" y="71.3">SD_MODE</text>
<text x="59" y="68.7">20</text>
<text x="65" y="70">VCC_IO</text>
<text x="50.5" y="73.8">SPI_MODE</text>
<text x="100.2" y="73.8">VCC</text>
<text x="108.4" y="72.6">29</text>
<text x="114" y="75.1">EN</text>
<text x="114" y="77.6">DIAG1</text>
<text x="140" y="73.8">5VOUT</text>
<text x="149.6" y="76.4">SRBH</text>
<text x="225.9" y="76.4">BMB2</text>
<text x="261" y="73.8">VM</text>
<text x="19.9" y="78.9">VCC_IO</text>
<text x="40.5" y="84">GND</text>
<text x="114" y="80.2">DIAG0</text>
<text x="182.6" y="81.4">LB2</text>
<text x="228.4" y="81.4">HB2</text>
<text x="278.5" y="82.7">GND</text>
<text x="124.4" y="87.8">GND</text>
<text x="149.6" y="89.1">SRBL</text>
<text x="225.9" y="86.5">BMB1</text>
<text x="30.2" y="91.6">SD_MODE</text>
<text x="182.6" y="91.6">LB1</text>
<text x="228.4" y="91.6">HB1</text>
<text x="167.6" y="99.2">GND</text>
<text x="215.7" y="103">CB1</text>
<text x="236.8" y="106.8">VM</text>
<text x="21.4" y="109.4">GND</text>
<text x="169.9" y="122.1">DIAG1</text>
<text x="169.9" y="124.6">DIAG0</text>
<text x="197.9" y="124.6">CFG2</text>
<text x="197.9" y="122.1">CFG1</text>
<text x="236" y="124.6">BMA2</text>
<text x="254.3" y="123.3">GND</text>
<text x="197.9" y="127.1">CFG3</text>
<text x="197.9" y="129.7">CFG0</text>
<text x="236" y="129.7">BMB2</text>
<text x="236" y="127.1">BMA1</text>
<text x="236" y="132.2">BMB1</text>
<text x="251.8" y="136">VCC_IO</text>
<text x="236.2" y="152.5">GND</text>
</g>
<g font-size="2.2" fill="#800">
<text x="60.1" y="23">2</text>
<text x="60.4" y="20.5">1</text>
<text x="65" y="21.8">HB1</text>
<text x="102.1" y="23">EP</text>
<text x="108.4" y="21.8">49</text>
<text x="60.1" y="28.1">4</text>
<text x="60.3" y="25.6">3</text>
<text x="65" y="24.3">CB1</text>
<text x="65" y="26.8">12VOUT</text>
<text x="65" y="29.4">VSA</text>
<text x="98.9" y="25.6">BMB1</text>
<text x="101" y="28.1">LB1</text>
<text x="108.4" y="29.4">46</text>
<text x="108.4" y="26.8">47</text>
<text x="108.4" y="24.3">48</text>
<text x="60.2" y="35.7">7</text>
<text x="60.2" y="30.7">5</text>
<text x="65" y="31.9">5VOUT</text>
<text x="98.7" y="33.2">BMB2</text>
<text x="100.5" y="35.7">HB2</text>
<text x="100.8" y="30.7">LB2</text>
<text x="108.4" y="34.5">44</text>
<text x="108.4" y="31.9">45</text>
<text x="60.1" y="40.8">9</text>
<text x="60.2" y="38.3">8</text>
<text x="65" y="37">SRAL</text>
<text x="65" y="39.5">SRAH</text>
<text x="100.6" y="38.3">CB2</text>
<text x="100.8" y="40.8">CA1</text>
<text x="108.4" y="39.5">42</text>
<text x="108.4" y="37">43</text>
<text x="59" y="43.4">10</text>
<text x="59.2" y="45.9">11</text>
<text x="65" y="42.1">SRBH</text>
<text x="65" y="44.6">SRBL</text>
<text x="65" y="47.2">TST_MODE</text>
<text x="98.8" y="45.9">BMA1</text>
<text x="100.6" y="43.4">HA1</text>
<text x="108.4" y="47.2">39</text>
<text x="108.4" y="44.6">40</text>
<text x="108.4" y="42.1">41</text>
<text x="59" y="48.4">1</text>
<text x="59" y="53.5">14</text>
<text x="59.2" y="51">13</text>
<text x="65" y="49.7">CLK</text>
<text x="65" y="52.2">CSN_CFG3</text>
<text x="98.6" y="53.5">BMA2</text>
<text x="100.7" y="51">LA2</text>
<text x="100.9" y="48.4">LA1</text>
<text x="108.4" y="52.2">37</text>
<text x="108.4" y="49.7">38</text>
<text x="59" y="58.6">16</text>
<text x="59.1" y="56">15</text>
<text x="65" y="54.8">SCK_CFG2</text>
<text x="65" y="57.3">SDI_CFG1</text>
<text x="65" y="59.9">SDO_CFG0</text>
<text x="100.4" y="56">HA2</text>
<text x="100.6" y="58.6">CA2</text>
<text x="108.4" y="59.9">34</text>
<text x="108.4" y="57.3">35</text>
<text x="108.4" y="54.8">36</text>
<text x="59.1" y="61.1">17</text>
<text x="59.1" y="63.7">18</text>
<text x="65" y="62.4">REFL_STEP</text>
<text x="65" y="64.9">REFR_DIR</text>
<text x="100.4" y="61.1">VCP</text>
<text x="102" y="63.7">VS</text>
<text x="108.4" y="64.9">32</text>
<text x="108.4" y="62.4">31300nF/100V</text>
<text x="59.2" y="71.3">21</text>
<text x="100.4" y="68.7">CPO</text>
<text x="101.2" y="66.2">CPI</text>
<text x="108.4" y="67.5">3212nF/100V</text>
<text x="59" y="73.8">22</text>
<text x="65" y="72.6">SD_MODE</text>
<text x="65" y="75.1">SPI_MODE</text>
<text x="65" y="77.6">ENCB_DCEN_CFG4</text>
<text x="94.3" y="76.4">DRV_ENN</text>
<text x="108.4" y="77.6">27</text>
<text x="108.4" y="75.1">28</text>
<text x="65" y="80.2">ENCA_DCIN_CFG5</text>
<text x="65" y="82.7">ENCN_DCO_CFG6</text>
<text x="92" y="81.4">DIAG0_SWN</text>
<text x="92.4" y="78.9">DIAG1_SWP</text>
<text x="108.4" y="80.2">26</text>
</g>
<g font-size="2.2" fill="#000080">
<text x="157" y="29.6">R1</text>
<text x="196.4" y="28.1">Q1</text>
<text x="224.6" y="24.1">C1</text>
<text x="224.6" y="26.6">470nF/50V</text>
<text x="239.6" y="28.1">Q2</text>
<text x="157" y="34.2">47R</text>
<text x="163.6" y="35.7">R2</text>
<text x="270.1" y="33.2">C3</text>
<text x="159.8" y="39.5">75mR</text>
<text x="266.5" y="40.8">100nF/100V</text>
<text x="157" y="42.3">R3</text>
<text x="157" y="46.9">47R</text>
<text x="44.1" y="48.4">R4</text>
<text x="50.5" y="48.4">10K CLK2</text>
<text x="196.4" y="51">JMSL0615AUD</text>
<text x="224.6" y="53.3">C7</text>
<text x="239.6" y="51">JMSL0615AUD</text>
<text x="114" y="59.9">C8</text>
<text x="131.8" y="58.6">C6</text>
<text x="224.6" y="55.8">470nF/50V</text>
<text x="116.6" y="64.9">C9</text>
<text x="131.8" y="62.4">100nF/100V</text>
<text x="126.7" y="68.7">D1</text>
<text x="129.3" y="71.3">R5</text>
<text x="134.4" y="71.3">2R2/1%</text>
<text x="134.4" y="68.7">SMF60CA</text>
<text x="225.9" y="69.8">C13</text>
<text x="42.9" y="76.4">C11</text>
<text x="49" y="73.6">R6</text>
<text x="49" y="76.1">0R</text>
<text x="158.3" y="75.3">R8</text>
<text x="196.4" y="73.8">Q3</text>
<text x="225.9" y="72.3">470nF/50V</text>
<text x="237" y="73.8">Q4</text>
<text x="158.3" y="79.9">47R</text>
<text x="164.9" y="81.4">R10</text>
<text x="267.5" y="78.9">C14</text>
<text x="24.8" y="86.3">R7</text>
<text x="24.8" y="88.8">0R</text>
<text x="158.3" y="88">R11</text>
<text x="161" y="85.2">75mR</text>
<text x="264" y="86.5">100nF/100V</text>
<text x="158.3" y="92.6">47R</text>
<text x="24.8" y="96.4">R9</text>
<text x="24.8" y="99">NC</text>
<text x="196.4" y="96.7">JMSL0615AUD</text>
<text x="225.9" y="99">C15</text>
<text x="225.9" y="101.5">470nF/50V</text>
<text x="237" y="96.7">JMSL0615AUD</text>
<text x="149.6" y="119.5">P1</text>
<text x="215.7" y="117">DM</text>
<text x="149.6" y="129.7">DIAG</text>
<text x="149.6" y="132.2">P2</text>
<text x="149.6" y="144.9">ENC</text>
</g>
<g font-size="2.1" fill="#000080">
<text x="63.2" y="18.1">U1</text>
<text x="63.2" y="86.4">TMC5160-TA</text>
</g>
<g font-size="2" fill="#f00">
<text x="53" y="76.5">ENCB 23</text>
<text x="53" y="79">ENCA 24</text>
<text x="53" y="81.5">ENCN 25</text>
<text x="162.3" y="137.4">ENCA</text>
<text x="162.3" y="134.9">ENCB</text>
<text x="162.3" y="139.9">ENCN</text>
</g>
</svg>
